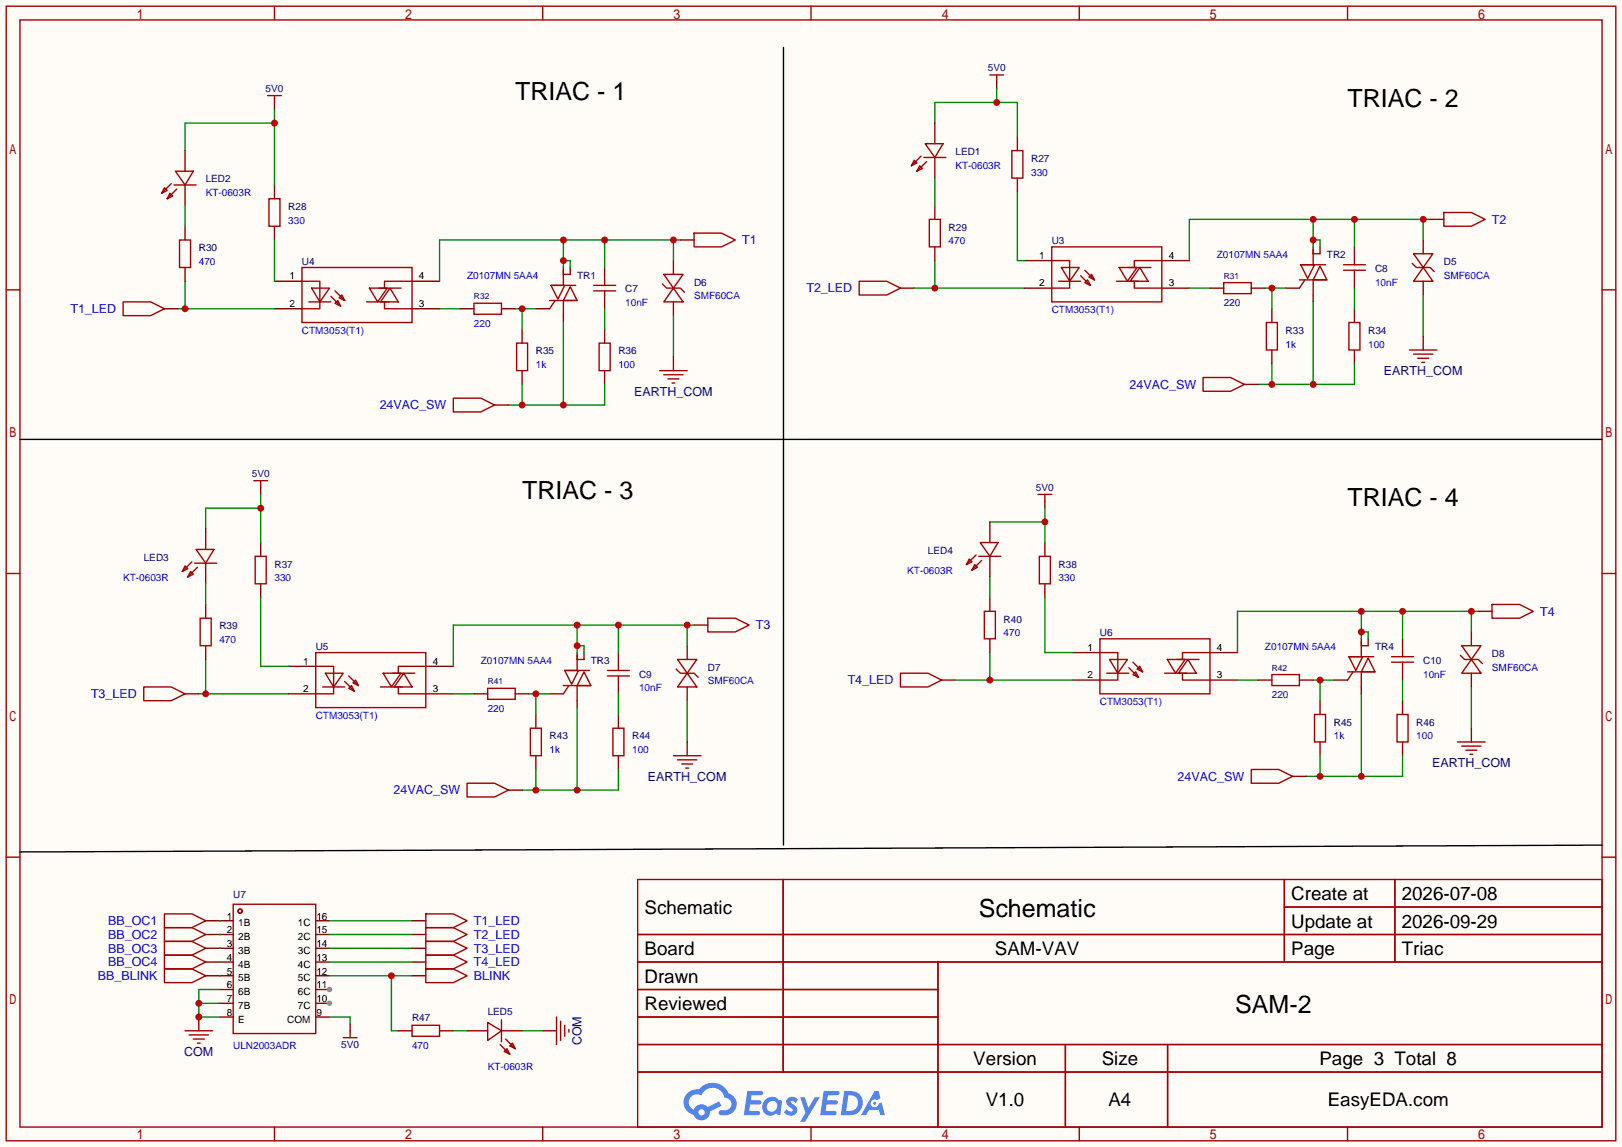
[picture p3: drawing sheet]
<svg xmlns="http://www.w3.org/2000/svg" width="299mm" height="212mm" viewBox="0 0 299 212" stroke-linecap="round" stroke-linejoin="round" font-family="sans-serif">
<path d="M0 0h299.5v211.8h-299.5z" fill="#fffcf7"/>
<g fill="none" stroke="#a10000" stroke-width=".25">
<path d="M1.1 1.1h297.2v209.6h-297.2zM3.7 3.7h292.1v204.5h-292.1zM50.7 1.1v2.6M100.2 1.1v2.6M149.7 1.1v2.6M199.3 1.1v2.6M248.8 1.1v2.6M1.1 53.5h2.6M295.8 53.5h2.5M1.1 105.9h2.6M295.8 105.9h2.5M1.1 158.3h2.6"/>
<path d="M295.8 158.3h2.5M117.7 162.4h178.1v45.8h-178.1zM117.7 172.6h178.1M117.7 177.7h178.1M144.6 162.4v35.6M173.2 177.7v30.5M237.1 162.4v15.3M237.1 167.5h58.7M257.5 162.4v15.3M117.7 182.8h55.5M117.7 192.9h178.1M117.7 187.8h55.5"/>
<path d="M117.7 198h178.1M196.7 192.9v15.3M215.6 192.9v15.3M50.7 208.2v2.5M100.2 208.2v2.5M149.7 208.2v2.5M199.3 208.2v2.5M248.8 208.2v2.5"/>
</g>
<g fill="#5487ff">
<path d="M145.5 202.8a1.3 1.3 0 0 1 1.8 .3l-.4 .6a.54 .54 0 0 0-.9-.2l.1 .2a1.58 1.58 0 0 1 1.1 1.6 1.43 1.43 0 0 1-2.5 .1l.5-.6a.64 .64 0 0 0 .5 .5 .64 .64 0 0 0 .7-.3l-.2-.2a1.6 1.6 0 0 1-1-1.6z"/>
<path d="M147.7 202.7h.9l.7 1.9 1.1-1.9h.9l-2.7 4.5h-.9l1-1.7z"/>
<path d="M138 201.5h1.6a1.31 1.31 0 0 1 1.2 .2 .4 .4 0 0 1-.3 .6h-1.8l-.1 .9h1.6a.4 .4 0 0 1 .4 .4 .4 .4 0 0 1-.4 .4h-1.7l-.2 1.2h.8a1.23 1.23 0 0 1 1.2 .2 .39 .39 0 0 1-.3 .6h-2.7z"/>
<path d="M152.1 201.5h1.6a1.32 1.32 0 0 1 1.3 .2 .39 .39 0 0 1-.4 .6h-1.7l-.2 .9h1.7a.4 .4 0 0 1 .3 .4 .4 .4 0 0 1-.4 .4h-1.7l-.2 1.2h.8a1.23 1.23 0 0 1 1.2 .2 .39 .39 0 0 1-.3 .6h-2.7z"/>
<path d="M161.5 201.5h.7l.4 1.3-.7 .4a.75 .75 0 0 0-1.1 .3 .75 .75 0 0 0 .5 1 .75 .75 0 0 0 .9-.6l.6-.3 .6 2.4h-.9l-.2-1h-1.9l-.5 1h-.9z"/>
<path d="M155.9 201.5l-.7 4.5h1.5a2.27 2.27 0 0 0 2.6-2.3 2.27 2.27 0 0 0-2.7-2.2zM156.6 202.3a1.5 1.5 0 0 1 1.8 1.5 1.5 1.5 0 0 1-1.9 1.4h-.3z"/>
<path d="M141.3 203.1a1.62 1.62 0 0 0-.4 2.1 1.62 1.62 0 0 0 2 .7l.4-.3 .3 .3 .5 .1 .3-2.5-.2-.3h-.4a1.58 1.58 0 0 0-2.5-.1zM141.9 203.6a.99 .99 0 0 1 1.6 .3 .99 .99 0 0 1-.9 1.4 .94 .94 0 0 1-1-.5 .94 .94 0 0 1 .3-1.2z"/>
<path d="M126.9 201.9a2.37 2.37 0 0 0 1.2 4 1.54 1.54 0 0 0 1.7 1 1.54 1.54 0 0 0 1.3-1.6l2.1-1.1-.5-.8-2 1.1a1.57 1.57 0 0 0-2.6 .4 1.5 1.5 0 0 1-.8-2.1 1.5 1.5 0 0 1 2.2-.5 2.23 2.23 0 0 1 2.3-1.4 2.23 2.23 0 0 1 2 1.8 1.16 1.16 0 0 1 1.2 1.1 1.16 1.16 0 0 1-1 1.3h-.7a.47 .47 0 0 0-.6 .3 .47 .47 0 0 0 .4 .6 2.23 2.23 0 0 0 2.3-.7 2.23 2.23 0 0 0 .4-2.3 2.16 2.16 0 0 0-1.3-1.1 3.2 3.2 0 0 0-5.4-.7l-1.2 .1zM129 205.4a.58 .58 0 0 1 1.1 0 .58 .58 0 0 1-1.1 0z"/>
<circle cx="161.5" cy="203.8" r=".28"/>
</g>
<g fill="none" stroke="#870000" stroke-width=".25">
<path d="M50.7 18.9v1.3M50.7 34.2v2.5M50.7 57h5.1M50.7 51.9h5.1M50.7 41.8v2.5M76.1 57h5.1M76.1 51.9h5.1M98.9 57h2.6M104 49.4v1.3M104 58.3v1.3M105.3 49.4v1.3M111.6 49.4v2.5"/>
<path d="M111.6 54.5v2.5M124.3 48.1v2.6M124.3 55.8v2.5M111.6 60.8v2.6M111.6 68.5v2.5"/>
</g>
<g fill="none" stroke="#a10000" stroke-width=".25">
<path d="M49.4 17.7h2.5M50.7 17.7v1.2M49.7 36.7h2v5.1h-2zM55.8 49.4h20.3v10.2h-20.3zM55.8 51.9h3.3v5.1h-3.3M57 55.8h4.1M57.5 53.2h3.3l-1.7 2.6zM61.1 54.7l1.8 1.8M61.8 53.7l1.8 1.8M62.4 55.5l.5 1-1.1-.5zM62.6 55l.5-.5 .5 1zM67.7 55.8h4.1"/>
<path d="M68.2 53.2h3.3l-1.8 2.6zM70 53.2h4M71 55.8v1.2h5.1M72 53.2l1.5 2.6h-3.3zM76.1 51.9h-5.1v1.3M101.5 55.5h5.1M101.7 52.7h2.6l-1.3 2.5zM101.7 52.7h4.6M102.5 55.5l-1 1.5M104 49.9v2.8M104 55.5v2.8M104 50.7h1.3"/>
<path d="M105.3 53l1.3 2.5h-2.6zM109.6 52.7h4.1M109.6 53.7h4.1M111.6 51.9v.8M111.6 53.7v.8M122.3 52.5l.8 .7h2.5l.8 .8M122.6 50.7h3.5l-1.8 2.5zM124.3 53.2l1.8 2.6h-3.5zM110.6 63.4h2v5.1h-2z"/>
</g>
<path d="M50.7 20.2v14M50.7 22.7h-16.5v5.1" fill="none" stroke="#008700" stroke-width=".25"/>
<circle cx="50.7" cy="22.7" r=".63" fill="#c00"/>
<path d="M32.9 57h17.8M34.2 51.9v5.1M50.7 44.3v7.6" fill="none" stroke="#008700" stroke-width=".25"/>
<path d="M30.4 57h2.5" fill="none" stroke="#870000" stroke-width=".25"/>
<path d="M22.7 55.8h5.1l2.6 1.2-2.6 1.3h-5.1z" fill="none" stroke="#a10000" stroke-width=".25"/>
<circle cx="34.2" cy="57" r=".63" fill="#c00"/>
<path d="M85 57h2.5M92.6 57h2.5M96.4 60.8v2.6M96.4 68.5v2.5" fill="none" stroke="#870000" stroke-width=".25"/>
<path d="M87.5 56h5.1v2h-5.1zM95.4 63.4h2v5.1h-2z" fill="none" stroke="#a10000" stroke-width=".25"/>
<path d="M104 44.3v5.1M104 48.1h1.3v1.3M111.6 44.3v5.1M124.3 44.3v3.8M125.6 44.3h-44.4v7.6" fill="none" stroke="#008700" stroke-width=".25"/>
<g fill="#c00">
<circle cx="124.3" cy="44.3" r=".63"/>
<circle cx="111.6" cy="44.3" r=".63"/>
<circle cx="104" cy="44.3" r=".63"/>
<circle cx="104" cy="48.1" r=".63"/>
</g>
<path d="M95.1 57h3.8M96.4 57v3.8" fill="none" stroke="#008700" stroke-width=".25"/>
<circle cx="96.4" cy="57" r=".63" fill="#c00"/>
<path d="M81.2 57h3.8M104 59.6v15.2M96.4 71v3.8M111.6 71v3.8h-17.7" fill="none" stroke="#008700" stroke-width=".25"/>
<g fill="#c00">
<circle cx="104" cy="74.8" r=".63"/>
<circle cx="96.4" cy="74.8" r=".63"/>
</g>
<path d="M184 16.4v2.5M172.6 22.7v-3.8h15.2v6.4M111.6 57v3.8M124.3 58.3v7.6" fill="none" stroke="#008700" stroke-width=".25"/>
<g fill="none" stroke="#870000" stroke-width=".25">
<path d="M184 15.1v1.3M187.8 25.3v2.5M187.8 32.9v2.5M125.6 44.3h2.5M189.1 53.2h5.1M189.1 48.1h5.1M214.5 53.2h5.1M214.5 48.1h5.1M237.4 53.2h2.5M242.4 45.6v1.3M242.4 54.5v1.3M243.7 45.6v1.3"/>
<path d="M250.1 45.6v2.5M250.1 50.7v2.5M250.1 57v2.6M262.8 44.3v2.6M262.8 51.9v2.6M91.3 74.8h2.6M124.3 65.9v2.6M250.1 64.6v2.6"/>
</g>
<g fill="none" stroke="#a10000" stroke-width=".25">
<path d="M182.8 13.8h2.5M184 13.8v1.3M186.8 27.8h2v5.1h-2zM128.1 43.1h5.1l2.6 1.2-2.6 1.3h-5.1zM194.2 45.6h20.3v10.2h-20.3zM194.2 48.1h3.3v5.1h-3.3M195.5 51.9h4M196 49.4h3.3l-1.8 2.5zM199.5 50.9l1.8 1.8M200.3 49.9l1.8 1.8M200.8 51.7l.5 1-1-.5zM201 51.2l.5-.5 .6 1z"/>
<path d="M206.1 51.9h4.1M206.6 49.4h3.3l-1.7 2.5zM208.4 49.4h4.1M209.4 51.9v1.3h5.1M210.4 49.4l1.6 2.5h-3.3zM214.5 48.1h-5.1v1.3M239.9 51.7h5.1M240.2 48.9h2.5l-1.3 2.5zM240.2 48.9h4.5M240.9 51.7l-1 1.5M242.4 46.1v2.8M242.4 51.7v2.8"/>
<path d="M242.4 46.9h1.3M243.7 49.1l1.3 2.6h-2.6zM248 48.9h4.1M248 49.9h4.1M249 59.6h2.1v5h-2.1zM250.1 48.1v.8M250.1 49.9v.8M260.7 48.6l.8 .8h2.5l.8 .8M261 46.9h3.5l-1.7 2.5zM262.8 49.4l1.7 2.5h-3.5zM83.7 73.5h5.1l2.5 1.3-2.5 1.3h-5.1zM121.8 68.5h5.1"/>
<path d="M122.6 69.2h3.5M123.3 70h2M124.1 70.7h.5"/>
</g>
<circle cx="184" cy="18.9" r=".63" fill="#c00"/>
<path d="M187.8 35.4v12.7h1.3M168.8 53.2h20.3M172.6 48.1v5.1" fill="none" stroke="#008700" stroke-width=".25"/>
<path d="M166.2 53.2h2.6" fill="none" stroke="#870000" stroke-width=".25"/>
<path d="M158.6 51.9h5.1l2.5 1.3-2.5 1.3h-5.1z" fill="none" stroke="#a10000" stroke-width=".25"/>
<circle cx="172.6" cy="53.2" r=".63" fill="#c00"/>
<path d="M223.4 53.2h2.5M231 53.2h2.6M234.8 57v2.6M234.8 64.6v2.6" fill="none" stroke="#870000" stroke-width=".25"/>
<path d="M225.9 52.2h5.1v2h-5.1zM233.8 59.6h2v5h-2z" fill="none" stroke="#a10000" stroke-width=".25"/>
<path d="M242.4 40.5v5.1M242.4 44.3h1.3v1.3M250.1 40.5v5.1M262.8 40.5v3.8M264 40.5h-44.4v7.6" fill="none" stroke="#008700" stroke-width=".25"/>
<g fill="#c00">
<circle cx="262.8" cy="40.5" r=".63"/>
<circle cx="250.1" cy="40.5" r=".63"/>
<circle cx="242.4" cy="40.5" r=".63"/>
<circle cx="242.4" cy="44.3" r=".63"/>
</g>
<path d="M233.6 53.2h3.8M234.8 53.2v3.8" fill="none" stroke="#008700" stroke-width=".25"/>
<circle cx="234.8" cy="53.2" r=".63" fill="#c00"/>
<path d="M219.6 53.2h3.8M242.4 55.8v15.2M234.8 67.2v3.8M250.1 67.2v3.8h-17.8" fill="none" stroke="#008700" stroke-width=".25"/>
<g fill="#c00">
<circle cx="242.4" cy="71" r=".63"/>
<circle cx="234.8" cy="71" r=".63"/>
</g>
<path d="M250.1 53.2v3.8M262.8 54.5v7.6M48.1 91.3v8.9M48.1 93.9h-10.1v3.8" fill="none" stroke="#008700" stroke-width=".25"/>
<g fill="none" stroke="#870000" stroke-width=".25">
<path d="M264 40.5h2.6M229.7 71h2.6M262.8 62.1v2.5M48.1 90v1.3M48.1 100.2v2.5M48.1 107.8v2.6M126.9 119.3v2.5M53.2 128.1h5.1M53.2 123.1h5.1M78.6 128.1h5.1M78.6 123.1h5.1M101.5 128.1h2.5"/>
<path d="M106.6 120.5v1.3M106.6 129.4v1.3M107.8 120.5v1.3M114.2 120.5v2.6M114.2 125.6v2.5M114.2 132v2.5M114.2 139.6v2.5M126.9 126.9v2.5"/>
</g>
<g fill="none" stroke="#a10000" stroke-width=".25">
<path d="M266.6 39.2h5.1l2.5 1.3-2.5 1.3h-5.1zM222.1 69.7h5.1l2.5 1.3-2.5 1.3h-5.1zM260.2 64.6h5.1M261 65.4h3.5M261.7 66.2h2.1M262.5 66.9h.5M46.9 88.8h2.5M48.1 88.8v1.2M47.1 102.7h2v5.1h-2zM58.3 120.5h20.3v10.2h-20.3zM58.3 123.1h3.3v5h-3.3M59.6 126.9h4"/>
<path d="M60.1 124.3h3.3l-1.8 2.6zM63.6 125.9l1.8 1.7M64.4 127.1l.5-.5 .5 1zM64.4 124.8l1.8 1.8M65.2 126.1l.5-.5 .5 1zM70.2 126.9h4.1M70.7 124.3h3.3l-1.7 2.6zM72.5 124.3h4.1M73.5 126.9v1.2h5.1M74.5 124.3l1.6 2.6h-3.3zM78.6 123.1h-5.1v1.2M104 126.6h5.1"/>
<path d="M104.3 123.8h2.5l-1.3 2.6zM104.3 123.8h4.5M105 126.6l-1 1.5M106.6 121v2.8M106.6 126.6v2.8M106.6 121.8h1.2M107.8 124.1l1.3 2.5h-2.5zM112.1 123.8h4.1M112.1 124.8h4.1M113.2 134.5h2v5.1h-2zM114.2 123.1v.7M114.2 124.8v.8"/>
<path d="M124.8 123.6l.8 .7h2.5l.8 .8M125.1 121.8h3.6l-1.8 2.5zM126.9 124.3l1.8 2.6h-3.6z"/>
</g>
<circle cx="48.1" cy="93.9" r=".63" fill="#c00"/>
<path d="M48.1 110.4v12.7h5.1M36.7 128.1h16.5M38 121.8v6.3" fill="none" stroke="#008700" stroke-width=".25"/>
<path d="M34.2 128.1h2.5" fill="none" stroke="#870000" stroke-width=".25"/>
<path d="M26.5 126.9h5.1l2.6 1.2-2.6 1.3h-5.1z" fill="none" stroke="#a10000" stroke-width=".25"/>
<circle cx="38" cy="128.1" r=".63" fill="#c00"/>
<path d="M87.5 128.1h2.5M95.1 128.1h2.6M98.9 132v2.5M98.9 139.6v2.5" fill="none" stroke="#870000" stroke-width=".25"/>
<path d="M90 127.1h5.1v2.1h-5.1zM97.9 134.5h2v5.1h-2z" fill="none" stroke="#a10000" stroke-width=".25"/>
<path d="M106.6 115.4v5.1M106.6 119.3h1.2v1.2M114.2 115.4v5.1M126.9 115.4v3.9M128.1 115.4h-44.4v7.7" fill="none" stroke="#008700" stroke-width=".25"/>
<g fill="#c00">
<circle cx="126.9" cy="115.4" r=".63"/>
<circle cx="114.2" cy="115.4" r=".63"/>
<circle cx="106.6" cy="115.4" r=".63"/>
<circle cx="106.6" cy="119.3" r=".63"/>
</g>
<path d="M97.7 128.1h3.8M98.9 128.1v3.9" fill="none" stroke="#008700" stroke-width=".25"/>
<circle cx="98.9" cy="128.1" r=".63" fill="#c00"/>
<path d="M83.7 128.1h3.8M106.6 130.7v15.2M98.9 142.1v3.8M114.2 142.1v3.8h-17.8" fill="none" stroke="#008700" stroke-width=".25"/>
<g fill="#c00">
<circle cx="106.6" cy="145.9" r=".63"/>
<circle cx="98.9" cy="145.9" r=".63"/>
</g>
<path d="M182.8 96.4h10.1M192.9 93.9v6.3M114.2 128.1v3.9M126.9 129.4v7.6" fill="none" stroke="#008700" stroke-width=".25"/>
<g fill="none" stroke="#870000" stroke-width=".25">
<path d="M192.9 92.6v1.3M128.1 115.4h2.6M192.9 100.2v2.5M192.9 107.8v2.6M251.3 118v1.3M252.6 118v1.3M259 118v2.5M271.7 116.7v2.6M126.9 137v2.6M198 125.6h5.1M198 120.5h5.1M223.4 125.6h5.1"/>
<path d="M223.4 120.5h5.1M246.3 125.6h2.5M251.3 126.9v1.2M259 123.1v2.5M259 129.4v2.6M259 137v2.6M271.7 124.3v2.6M93.9 145.9h2.5"/>
</g>
<g fill="none" stroke="#a10000" stroke-width=".25">
<path d="M191.6 91.3h2.6M192.9 91.3v1.3M130.7 114.2h5.1l2.5 1.2-2.5 1.3h-5.1zM191.9 102.7h2v5.1h-2zM203.1 118h20.3v10.1h-20.3zM251.3 118.5v2.8M251.3 119.3h1.3M269.9 119.3h3.5l-1.7 2.5zM124.3 139.6h5.1M203.1 120.5h3.3v5.1h-3.3M204.3 124.3h4.1M204.9 121.8h3.3l-1.8 2.5z"/>
<path d="M208.4 123.3l1.8 1.8M209.2 124.6l.5-.5 .5 1zM209.2 122.3l1.7 1.8M209.9 123.6l.5-.5 .5 1zM215 124.3h4.1M215.5 121.8h3.3l-1.8 2.5zM217.3 121.8h4.1M218.3 124.3v1.3h5.1M219.3 121.8l1.6 2.5h-3.3zM223.4 120.5h-5.1v1.3M248.8 124.1h5.1M249 121.3h2.6l-1.3 2.5z"/>
<path d="M249 121.3h4.6M249.8 124.1l-1 1.5M251.3 124.1v2.8M252.6 121.5l1.3 2.6h-2.6zM256.9 121.3h4.1M256.9 122.3h4.1M257.9 132h2.1v5h-2.1zM259 120.5v.8M259 122.3v.8M269.6 121l.8 .8h2.5l.8 .8M271.7 121.8l1.7 2.5h-3.5zM86.2 144.7h5.1l2.6 1.2-2.6 1.3h-5.1z"/>
<path d="M125.1 140.3h3.6M125.9 141.1h2M126.6 141.9h.5"/>
</g>
<circle cx="192.9" cy="96.4" r=".63" fill="#c00"/>
<path d="M192.9 110.4v10.1h5.1M176.4 125.6h21.6M182.8 120.5v5.1" fill="none" stroke="#008700" stroke-width=".25"/>
<path d="M173.9 125.6h2.5" fill="none" stroke="#870000" stroke-width=".25"/>
<path d="M166.2 124.3h5.1l2.6 1.3-2.6 1.3h-5.1z" fill="none" stroke="#a10000" stroke-width=".25"/>
<circle cx="182.8" cy="125.6" r=".63" fill="#c00"/>
<path d="M232.3 125.6h2.5M239.9 125.6h2.5M243.7 129.4v2.6M243.7 137v2.6" fill="none" stroke="#870000" stroke-width=".25"/>
<path d="M234.8 124.6h5.1v2h-5.1zM242.7 132h2v5h-2z" fill="none" stroke="#a10000" stroke-width=".25"/>
<path d="M251.3 112.9v5.1M251.3 116.7h1.3v1.3M259 112.9v5.1M271.7 112.9v3.8M272.9 112.9h-44.4v7.6" fill="none" stroke="#008700" stroke-width=".25"/>
<g fill="#c00">
<circle cx="271.7" cy="112.9" r=".63"/>
<circle cx="259" cy="112.9" r=".63"/>
<circle cx="251.3" cy="112.9" r=".63"/>
<circle cx="251.3" cy="116.7" r=".63"/>
</g>
<path d="M242.4 125.6h3.9M243.7 125.6v3.8" fill="none" stroke="#008700" stroke-width=".25"/>
<circle cx="243.7" cy="125.6" r=".63" fill="#c00"/>
<path d="M228.5 125.6h3.8M243.7 139.6v3.8M251.3 128.1v15.3M259 139.6v3.8h-17.8" fill="none" stroke="#008700" stroke-width=".25"/>
<g fill="#c00">
<circle cx="251.3" cy="143.4" r=".63"/>
<circle cx="243.7" cy="143.4" r=".63"/>
</g>
<path d="M34.2 38v3.8M172.6 32.9v5.1M38 107.8v3.8M182.8 106.6v3.8M259 125.6v3.8M271.7 126.9v7.6" fill="none" stroke="#008700" stroke-width=".25"/>
<g fill="none" stroke="#870000" stroke-width=".25">
<path d="M34.2 27.8v3.8M34.2 34.2v3.8M172.6 22.7v3.8M172.6 29.1v3.8M172.6 38v2.5M34.2 41.8v2.5M34.2 49.4v2.5M172.6 45.6v2.5M38 97.7v3.8M182.8 96.4v3.8M38 104v3.8M38 111.6v2.6"/>
<path d="M38 119.3v2.5M182.8 102.7v3.9M182.8 110.4v2.5M182.8 118v2.5M272.9 112.9h2.6M271.7 134.5v2.5M238.6 143.4h2.6M40.5 170.1h2.6M40.5 172.6h2.6M40.5 175.1h2.6M40.5 177.7h2.6M40.5 180.2h2.6"/>
<path d="M40.5 182.8h2.6M40.5 185.3h2.6M40.5 187.8h2.6M58.3 185.3h2.5M58.3 187.8h2.5"/>
</g>
<g fill="none" stroke="#a10000" stroke-width=".25">
<path d="M30.4 34.7l.5 .5-1.1 .5zM31.4 35.7l.5 .5-1 .5zM31.6 33.9l-1.8 1.8M32.1 34.2h4.1M32.4 31.6h3.3l-1.5 2.6zM32.6 34.9l-1.7 1.8M168.8 29.6l.5 .5-1 .5zM169.8 30.6l.5 .5-1 .5zM170.1 28.8l-1.8 1.8M170.6 29.1h4M170.8 26.5h3.3l-1.5 2.6zM171.1 29.8l-1.8 1.8"/>
<path d="M33.1 44.3h2.1v5.1h-2.1zM171.6 40.5h2v5.1h-2zM34.2 104.5l.5 .5-1 .5zM35.2 105.5l.5 .5-1 .6zM35.4 103.8l-1.7 1.7M35.9 104h4.1M36.2 101.5h3.3l-1.5 2.5zM36.4 104.8l-1.7 1.8M37 114.2h2v5.1h-2zM178.9 103.3l.6 .5-1.1 .5zM180 104.3l.5 .5-1 .5zM180.2 102.5l-1.8 1.8"/>
<path d="M180.7 102.7h4.1M181 100.2h3.3l-1.5 2.5zM181.2 103.5l-1.7 1.8M181.7 112.9h2.1v5.1h-2.1zM275.5 111.6h5l2.6 1.3-2.6 1.3h-5zM269.1 137h5.1M269.9 137.8h3.5M270.6 138.6h2.1M271.4 139.3h.5M231 142.1h5.1l2.5 1.3-2.5 1.3h-5.1zM43.1 167h15.2v23.9h-15.2z"/>
<circle cx="44.3" cy="168.3" r=".38"/>
</g>
<path d="M144.7 8.8v147.3M3.7 81.2h292.1M295.8 156.1l-292.1 1.3" fill="none" stroke="#000" stroke-width=".25"/>
<circle cx="60.8" cy="185.3" r=".51" fill="#999"/>
<path d="M58.3 182.8h2.5" fill="none" stroke="#870000" stroke-width=".25"/>
<circle cx="60.8" cy="182.8" r=".51" fill="#999"/>
<path d="M58.3 177.7h2.5M58.3 175.1h2.5M58.3 172.6h2.5M58.3 170.1h2.5M76.1 177.7h2.5M76.1 175.1h2.5M76.1 172.6h2.5M76.1 170.1h2.5M36.7 187.8v2.6M58.3 180.2h2.5M64.6 189.1v1.3" fill="none" stroke="#870000" stroke-width=".25"/>
<path d="M78.6 168.8h5.1l2.5 1.3-2.5 1.2h-5.1zM78.6 171.3h5.1l2.5 1.3-2.5 1.3h-5.1zM78.6 173.9h5.1l2.5 1.2-2.5 1.3h-5.1zM78.6 176.4h5.1l2.5 1.3-2.5 1.2h-5.1zM34.2 190.4h5M34.9 191.1h3.6M35.7 191.9h2M36.4 192.7h.6M63.4 191.6h2.5M64.6 190.4v1.2" fill="none" stroke="#a10000" stroke-width=".25"/>
<path d="M36.7 185.3h3.8M40.5 182.8h-3.8v5h3.8M60.8 187.8h3.8v1.3" fill="none" stroke="#008700" stroke-width=".25"/>
<g fill="#c00">
<circle cx="36.7" cy="187.8" r=".63"/>
<circle cx="36.7" cy="185.3" r=".63"/>
</g>
<path d="M38 170.1h2.5M38 172.6h2.5M38 175.1h2.5M38 177.7h2.5M38 180.2h2.5M76.1 180.2h2.5" fill="none" stroke="#870000" stroke-width=".25"/>
<path d="M30.4 168.8h5l2.6 1.3-2.6 1.2h-5zM30.4 171.3h5l2.6 1.3-2.6 1.3h-5zM30.4 173.9h5l2.6 1.2-2.6 1.3h-5zM30.4 176.4h5l2.6 1.3-2.6 1.2h-5zM30.4 178.9h5l2.6 1.3-2.6 1.3h-5zM78.6 178.9h5.1l2.5 1.3-2.5 1.3h-5.1z" fill="none" stroke="#a10000" stroke-width=".25"/>
<path d="M40.5 170.1h.1M40.5 172.6h.1M40.5 175.1h.1M40.5 177.7h.1M60.8 170.1h15.3M60.8 172.6h15.3M60.8 175.1h15.3M60.8 177.7h15.3M40.5 180.2h.1M60.8 180.2h15.3M72.3 180.2v10.2h1.2" fill="none" stroke="#008700" stroke-width=".25"/>
<circle cx="72.3" cy="180.2" r=".63" fill="#c00"/>
<path d="M76.1 189.4h5.1v2h-5.1zM90 188.8l2.6 1.6-2.6 1.8zM92.3 192.9l1.8 1.8M92.6 188.3v4.1M93.1 194.2l.5-.5 .5 1zM93.3 191.9l1.8 1.8M94.1 193.2l.5-.5 .5 1zM102.7 187.8v5.1M103.5 188.6v3.6M104.3 189.4v2M105 190.1v.5" fill="none" stroke="#a10000" stroke-width=".25"/>
<path d="M73.5 190.4h2.6M81.2 190.4h2.5M86.2 190.4h3.8M92.6 190.4h3.8M100.2 190.4h2.5" fill="none" stroke="#870000" stroke-width=".25"/>
<path d="M83.7 190.4h2.5M96.4 190.4h3.8" fill="none" stroke="#008700" stroke-width=".25"/>
<g font-size="4.6">
<text x="95.1" y="18.5">TRIAC - 1</text>
<text x="248.8" y="19.7">TRIAC - 2</text>
<text x="96.4" y="92.1">TRIAC - 3</text>
<text x="248.8" y="93.4">TRIAC - 4</text>
<text x="180.7" y="169.4">Schematic</text>
<text x="228.1" y="187.1">SAM-2</text>
</g>
<g font-size="3.5">
<text x="238.4" y="166.2">Create at</text>
<text x="258.8" y="166.2">2026-07-08</text>
<text x="119" y="168.8">Schematic</text>
<text x="238.4" y="171.3">Update at</text>
<text x="258.8" y="171.3">2026-09-29</text>
<text x="119" y="176.4">Board</text>
<text x="183.7" y="176.4">SAM-VAV</text>
<text x="238.4" y="176.4">Page</text>
<text x="258.8" y="176.4">Triac</text>
<text x="119" y="181.5">Drawn</text>
<text x="119" y="186.6">Reviewed</text>
<text x="179.7" y="196.7">Version</text>
<text x="203.4" y="196.7">Size</text>
<text x="243.6" y="196.7">Page 3 Total 8</text>
<text x="182" y="204.3">V1.0</text>
<text x="204.7" y="204.3">A4</text>
<text x="245.1" y="204.3">EasyEDA.com</text>
</g>
<g font-size="2.3" fill="#00f">
<text x="275.5" y="41.3">T2</text>
<text x="137" y="45.1">T1</text>
<text x="13" y="57.8">T1_LED</text>
<text x="148.9" y="54">T2_LED</text>
<text x="208.5" y="71.8">24VAC_SW</text>
<text x="70.1" y="75.6">24VAC_SW</text>
<text x="284.4" y="113.7">T4</text>
<text x="139.6" y="116.3">T3</text>
<text x="16.8" y="129">T3_LED</text>
<text x="156.5" y="126.4">T4_LED</text>
<text x="72.6" y="146.7">24VAC_SW</text>
<text x="217.4" y="144.2">24VAC_SW</text>
<text x="20" y="170.9">BB_OC1</text>
<text x="20" y="173.4">BB_OC2</text>
<text x="87.5" y="170.9">T1_LED</text>
<text x="87.5" y="173.4">T2_LED</text>
<text x="20" y="175.9">BB_OC3</text>
<text x="20" y="178.5">BB_OC4</text>
<text x="87.5" y="175.9">T3_LED</text>
<text x="87.5" y="178.5">T4_LED</text>
<text x="18" y="181">BB_BLINK</text>
<text x="87.5" y="181">BLINK</text>
</g>
<g font-size="2.3" fill="#000080">
<text x="255.5" y="69.3">EARTH_COM</text>
<text x="117.1" y="73.1">EARTH_COM</text>
<text x="264.4" y="141.7">EARTH_COM</text>
<text x="119.6" y="144.2">EARTH_COM</text>
<text x="34" y="195">COM</text>
<text x="107.4" y="193.1" transform="rotate(-90 107.4 193.1)">COM</text>
</g>
<g font-size="1.8" fill="#000080">
<text x="49" y="16.9">5V0</text>
<text x="182.4" y="13.1">5V0</text>
<text x="176.4" y="28.6">LED1</text>
<text x="190.4" y="29.9">R27</text>
<text x="38" y="33.7">LED2</text>
<text x="53.2" y="38.8">R28</text>
<text x="36.7" y="46.4">R30</text>
<text x="175.1" y="42.6">R29</text>
<text x="194.2" y="45.1">U3</text>
<text x="245" y="47.7">TR2</text>
<text x="55.8" y="48.9">U4</text>
<text x="106.6" y="51.5">TR1</text>
<text x="128.1" y="52.8">D6</text>
<text x="253.9" y="50.2">C8</text>
<text x="266.6" y="48.9">D5</text>
<text x="115.4" y="54">C7</text>
<text x="98.9" y="65.5">R35</text>
<text x="114.2" y="65.5">R36</text>
<text x="237.4" y="61.6">R33</text>
<text x="252.6" y="61.6">R34</text>
<text x="46.5" y="88.1">5V0</text>
<text x="191.3" y="90.6">5V0</text>
<text x="26.5" y="103.6">LED3</text>
<text x="50.7" y="104.8">R37</text>
<text x="171.3" y="102.3">LED4</text>
<text x="195.5" y="104.8">R38</text>
<text x="40.5" y="116.3">R39</text>
<text x="185.3" y="115">R40</text>
<text x="203.1" y="117.5">U6</text>
<text x="58.3" y="120.1">U5</text>
<text x="109.1" y="122.6">TR3</text>
<text x="118" y="125.1">C9</text>
<text x="130.7" y="123.9">D7</text>
<text x="253.9" y="120.1">TR4</text>
<text x="262.8" y="122.6">C10</text>
<text x="275.5" y="121.3">D8</text>
<text x="101.5" y="136.6">R43</text>
<text x="116.7" y="136.6">R44</text>
<text x="246.3" y="134">R45</text>
<text x="261.5" y="134">R46</text>
<text x="43.1" y="165.8">U7</text>
<text x="76.1" y="188.6">R47</text>
<text x="90" y="187.4">LED5</text>
<text x="63" y="193.5">5V0</text>
</g>
<g font-size="1.8" fill="#00f">
<text x="176.4" y="31.2">KT-0603R</text>
<text x="190.4" y="32.4">330</text>
<text x="38" y="36.2">KT-0603R</text>
<text x="53.2" y="41.3">330</text>
<text x="175.1" y="45.1">470</text>
<text x="224.7" y="47.7">Z0107MN 5AA4</text>
<text x="36.7" y="48.9">470</text>
<text x="86.2" y="51.5">Z0107MN 5AA4</text>
<text x="253.9" y="52.8">10nF</text>
<text x="266.6" y="51.5">SMF60CA</text>
<text x="115.4" y="56.6">10nF</text>
<text x="128.1" y="55.3">SMF60CA</text>
<text x="194.2" y="57.8">CTM3053(T1)</text>
<text x="225.9" y="56.6">220</text>
<text x="55.8" y="61.6">CTM3053(T1)</text>
<text x="87.5" y="60.4">220</text>
<text x="237.4" y="64.2">1k</text>
<text x="252.6" y="64.2">100</text>
<text x="98.9" y="68">1k</text>
<text x="114.2" y="68">100</text>
<text x="22.7" y="107.4">KT-0603R</text>
<text x="50.7" y="107.4">330</text>
<text x="167.5" y="106.1">KT-0603R</text>
<text x="195.5" y="107.4">330</text>
<text x="40.5" y="118.8">470</text>
<text x="185.3" y="117.5">470</text>
<text x="88.8" y="122.6">Z0107MN 5AA4</text>
<text x="233.6" y="120.1">Z0107MN 5AA4</text>
<text x="262.8" y="125.1">10nF</text>
<text x="275.5" y="123.9">SMF60CA</text>
<text x="90" y="131.5">220</text>
<text x="118" y="127.7">10nF</text>
<text x="130.7" y="126.4">SMF60CA</text>
<text x="203.1" y="130.2">CTM3053(T1)</text>
<text x="234.8" y="129">220</text>
<text x="58.3" y="132.8">CTM3053(T1)</text>
<text x="246.3" y="136.6">1k</text>
<text x="261.5" y="136.6">100</text>
<text x="101.5" y="139.1">1k</text>
<text x="116.7" y="139.1">100</text>
<text x="43.1" y="193.7">ULN2003ADR</text>
<text x="76.1" y="193.7">470</text>
<text x="90" y="197.5">KT-0603R</text>
</g>
<g font-size="1.8">
<text x="191.9" y="47.8">1</text>
<text x="215.8" y="47.8">4</text>
<text x="53.5" y="51.6">1</text>
<text x="77.3" y="51.6">4</text>
<text x="191.9" y="52.9">2</text>
<text x="215.8" y="52.9">3</text>
<text x="53.5" y="56.7">2</text>
<text x="77.3" y="56.7">3</text>
<text x="56" y="122.7">1</text>
<text x="79.9" y="122.7">4</text>
<text x="200.8" y="125.3">2</text>
<text x="200.8" y="120.2">1</text>
<text x="224.7" y="120.2">4</text>
<text x="224.7" y="125.3">3</text>
<text x="56" y="127.8">2</text>
<text x="79.9" y="127.8">3</text>
<text x="41.9" y="169.8">1</text>
<text x="41.9" y="172.4">2</text>
<text x="44" y="171.1">1B</text>
<text x="44" y="173.6">2B</text>
<text x="55" y="173.6">2C</text>
<text x="55" y="171.1">1C</text>
<text x="58.4" y="172.4">15</text>
<text x="58.4" y="169.8">16</text>
<text x="41.9" y="174.9">3</text>
<text x="41.9" y="177.4">4</text>
<text x="41.9" y="180">5</text>
<text x="44" y="176.2">3B</text>
<text x="44" y="178.7">4B</text>
<text x="55" y="178.7">4C</text>
<text x="55" y="176.2">3C</text>
<text x="58.4" y="180">12</text>
<text x="58.4" y="177.4">13</text>
<text x="58.4" y="174.9">14</text>
<text x="41.9" y="182.5">6</text>
<text x="41.9" y="185.1">7</text>
<text x="44" y="181.3">5B</text>
<text x="44" y="183.8">6B</text>
<text x="55" y="183.8">6C</text>
<text x="55" y="181.3">5C</text>
<text x="58.4" y="185.1">10</text>
<text x="58.4" y="182.5">11</text>
<text x="41.9" y="187.6">8</text>
<text x="44" y="186.3">7B</text>
<text x="44" y="188.9">E</text>
<text x="53" y="188.9">COM</text>
<text x="55" y="186.3">7C</text>
<text x="58.4" y="187.6">9</text>
</g>
<g font-size="1.6" fill="#000080">
<text x="225.9" y="51.5">R31</text>
<text x="87.5" y="55.3">R32</text>
<text x="234.8" y="123.9">R42</text>
<text x="90" y="126.4">R41</text>
</g>
</svg>
